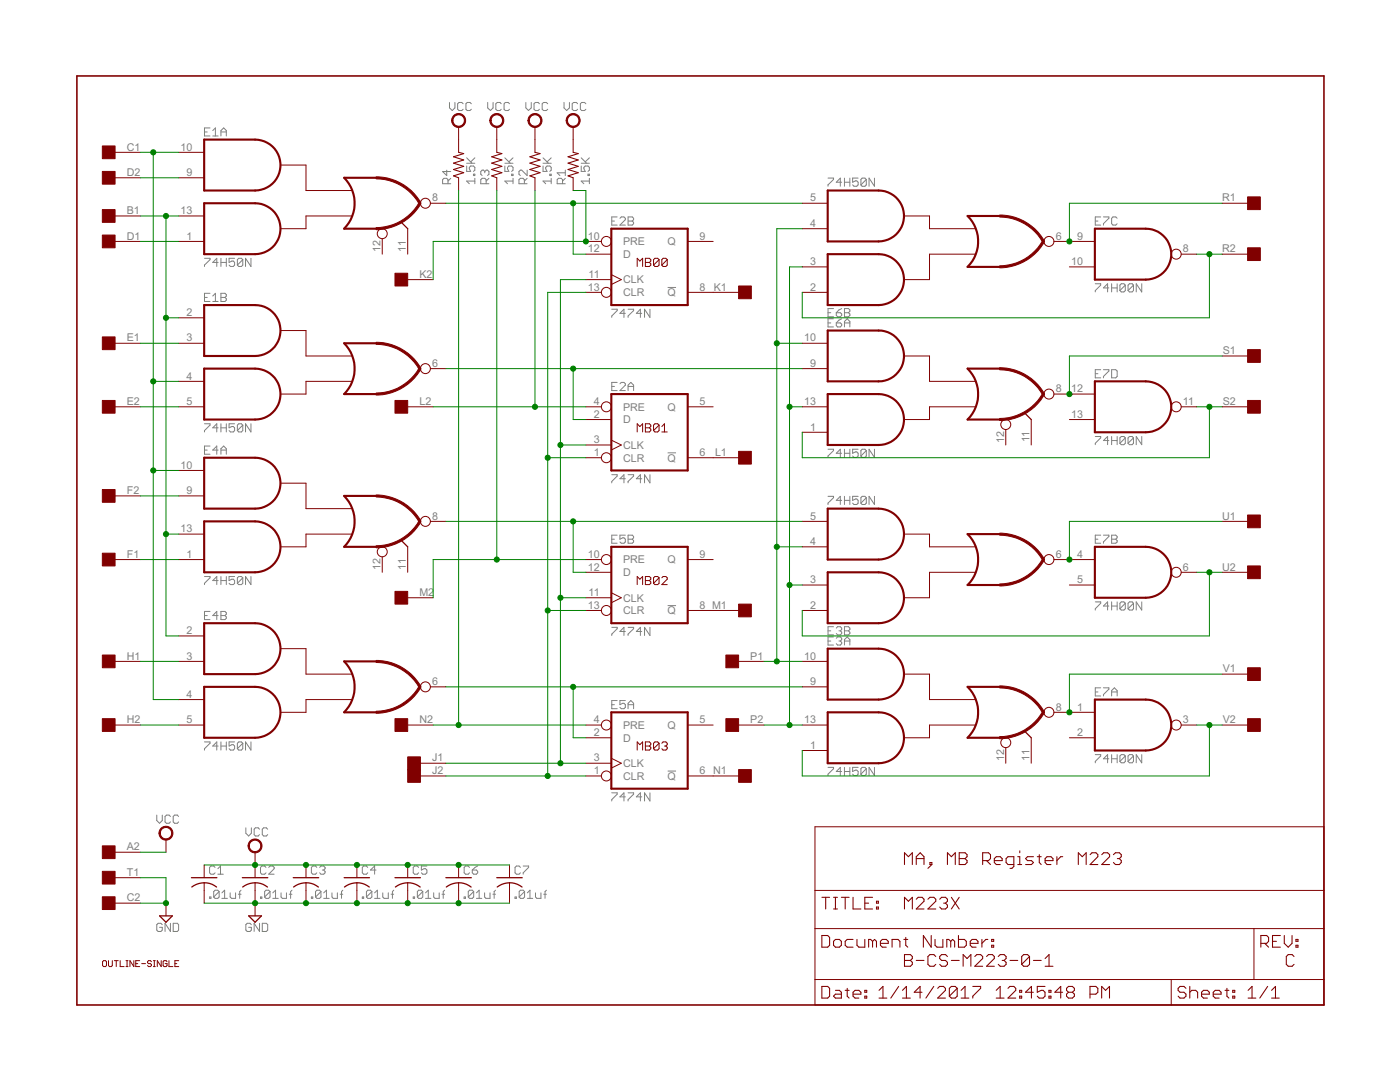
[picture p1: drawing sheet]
<svg xmlns="http://www.w3.org/2000/svg" width="279mm" height="216mm" viewBox="0 0 279 216" stroke-linecap="round" stroke-linejoin="round" font-family="sans-serif">
<g fill="none" stroke="#808080" stroke-width=".2">
<path d="M40.8 26.3h.6M41.9 25.5h-1.1v1.6h1.1M42.5 27.1h1M42.5 26.1l.5-.6v1.6M44.1 27.1v-1l.5-.6 .6 .6v1M44.1 26.3h1.1M89.2 34v1l-.9-.8h1.7M89.4 36.7v-.8l-.2-.3h-.6l-.3 .3v.8h1.7M89.7 20.4v1.1l.6 .6 .5-.6v-1.1M90 35.6l-.6 .5M92.4 20.7l-.2-.3h-.6l-.3 .3v1.1l.3 .3h.6l.2-.3M93.1 33.1v1.1h.8l-.2-.5v-.3l.2-.3h.6l.3 .3v.6l-.3 .2"/>
<path d="M93.1 32.6h1.7M93.1 31.5l1.1 1.1M94.1 20.7l-.3-.3h-.6l-.2 .3v1.1l.2 .3h.6l.3-.3M94.5 34.8h.3v.2h-.3zM94.8 36.1h-1.7l.6 .6M94.8 35.6v1.1M94.8 31.5l-.9 .8M96.8 34.2l-.3-.2h-.3l-.3 .2v.6l.3 .2M96.8 34.2l.2-.2h.3l.3 .2v.6l-.3 .2M96.8 34.2v.3M97 36.7v-.8l-.2-.3h-.6l-.3 .3v.8h1.7M97.3 20.4v1.1l.6 .6 .5-.6v-1.1"/>
<path d="M97.6 35.6l-.6 .5M100 20.7l-.2-.3h-.6l-.2 .3v1.1l.2 .3h.6l.2-.3M100.8 33.1v1.1h.8l-.3-.5v-.3l.3-.3h.5l.3 .3v.6l-.3 .2M100.8 32.6h1.6M100.8 31.5l1 1.1M101.7 20.7l-.3-.3h-.5l-.3 .3v1.1l.3 .3h.5l.3-.3M102.1 34.8h.3v.2h-.3zM102.4 36.1h-1.6l.5 .6M102.4 35.6v1.1M102.4 31.5l-.8 .8M104.6 36.7v-.8l-.2-.3h-.6l-.2 .3v.8h1.6M104.9 20.4v1.1l.6 .6 .5-.6v-1.1"/>
<path d="M105.2 34v1l-1.1-1h-.3l-.2 .2v.6l.2 .2M105.2 35.6l-.6 .5M107.7 20.7l-.3-.3h-.6l-.2 .3v1.1l.2 .3h.6l.3-.3M108.4 33.1v1.1h.8l-.3-.5v-.3l.3-.3h.5l.3 .3v.6l-.3 .2M108.4 32.6h1.6M108.4 31.5l1.1 1.1M109.3 20.7l-.3-.3h-.5l-.3 .3v1.1l.3 .3h.5l.3-.3M109.7 34.8h.3v.2h-.3zM110 36.1h-1.6l.5 .6M110 35.6v1.1M110 31.5l-.8 .8M112.3 36.7v-.8l-.3-.3h-.5l-.3 .3v.8h1.6"/>
<path d="M112.6 20.4v1.1l.5 .6 .5-.6v-1.1M112.8 35.6l-.5 .5M112.8 34.5h-1.6l.5 .5M112.8 34v1M115.3 20.7l-.3-.3h-.5l-.3 .3v1.1l.3 .3h.5l.3-.3M116 33.1v1.1h.8l-.3-.5v-.3l.3-.3h.5l.3 .3v.6l-.3 .2M116 32.6h1.6M116 31.5l1.1 1.1M116.9 20.7l-.3-.3h-.5l-.3 .3v1.1l.3 .3h.5l.3-.3M117.3 34.8h.3v.2h-.3zM117.6 36.1h-1.6l.5 .6M117.6 35.6v1.1"/>
<path d="M117.6 31.5l-.8 .8M165.2 35.5h1.1v.3l-1.1 1.1v.3M168 36.4h-1.1l.8-.9v1.7M168.5 35.5v1.7M168.5 36.4h1.1M169.6 35.5v1.7M171.3 35.5h-1.1v.9l.5-.3h.3l.3 .3v.5l-.3 .3h-.6l-.2-.3M172.9 35.8l-.3-.3h-.5l-.3 .3v1.1M172.9 35.8v1.1l-.3 .3h-.5l-.3-.3M172.9 35.8l-1.1 1.1M174.5 35.5v1.7l-1.1-1.7v1.7M40.8 51.5h1.1v.3l-1.1 1.1v.3"/>
<path d="M40.8 59.4h.6M41.9 58.5h-1.1v1.7h1.1M42.5 59.1l.5-.6v1.7M43.5 52.4h-1l.8-.9v1.7M44.1 52.4h1.1M44.1 51.5v1.7M44.1 58.5h.8l.3 .3v.3l-.3 .3 .3 .2v.3l-.3 .3h-.8zM44.1 59.4h.8M45.2 51.5v1.7M46.8 51.5h-1.1v.9l.6-.3h.2l.3 .3v.5l-.3 .3h-.5l-.3-.3M48.5 51.8l-.3-.3h-.6l-.2 .3v1.1M48.5 51.8v1.1l-.3 .3h-.6l-.2-.3"/>
<path d="M48.5 51.8l-1.1 1.1M50.1 51.5v1.7l-1.1-1.7v1.7M122.1 44.1h.5M123.2 43.3h-1.1v1.6h1.1M123.7 43.6l.3-.3h.5l.3 .3v.2l-1.1 1.1h1.1M125.3 43.3h.9l.2 .3v.2l-.2 .3 .2 .3v.2l-.2 .3h-.9zM125.3 44.1h.9M133.2 57.4h1.7M218.6 56.6h1.1v.3l-1.1 1.1v.3M218.6 44.1h.5M219.7 43.3h-1.1v1.6h1.1M220.2 43.3h1.1v.3l-1.1 1v.3"/>
<path d="M221.3 57.4h-1.1l.8-.8v1.7M221.8 56.6v1.7M221.8 57.4h1.1M222.9 43.6l-.2-.3h-.6l-.3 .3v1l.3 .3h.6l.2-.3M222.9 56.6v1.7M224.6 56.9v1.1l-.3 .3h-.5l-.3-.3M224.6 56.9l-.3-.3h-.5l-.3 .3v1.1M224.6 56.9l-1.1 1.1M226.2 56.9l-.2-.3h-.6l-.3 .3v1.1M226.2 56.9v1.1l-.2 .3h-.6l-.3-.3M226.2 56.9l-1.1 1.1M227.9 56.6v1.7l-1.1-1.7v1.7"/>
<path d="M42.5 60.2h1M122.1 61.7h1.1v.3l-1.1 1.1v.2M122.1 77.1h.5M123.2 76.3h-1.1v1.6h1.1M123.7 76.6l.3-.3h.5l.3 .3v.3l-1.1 1h1.1M124.8 62.5h-1.1l.8-.8v1.6M125.3 61.7h1.1v.3l-1.1 1.1v.2M125.3 77.9v-1l.6-.6 .5 .6v1M125.3 77.1h1.1M128.1 62.5h-1.1l.8-.8v1.6M129.7 61.7v1.6l-1.1-1.6v1.6M165.2 64.4h.6"/>
<path d="M165.2 62.4h.6M166.3 61.6h-1.1v1.6h1.1M166.3 63.6h-1.1v1.6h1.1M166.9 62.4h.8l.3 .3v.2l-.3 .3h-.5l-.3-.3zM166.9 64.4h.8l.3 .3v.3l-.3 .2h-.5l-.3-.2zM168 63.6l-.6 .3-.5 .5M168 61.6l-.6 .2-.5 .6M168.5 61.6h.8l.3 .2v.3l-.3 .3 .3 .3v.2l-.3 .3h-.8zM168.5 65.2v-1l.6-.6 .5 .6v1M168.5 64.4h1.1M168.5 62.4h.8M218.6 74.6h.5"/>
<path d="M219.7 73.8h-1.1v1.6h1.1M220.2 73.8h1.1v.2l-1.1 1.1v.3M221.8 73.8h.9l.2 .2v1.1l-.2 .3h-.9zM40.8 84.6h1.1v.2l-1.1 1.1v.3M40.8 89.8h.6M41.9 89h-1.1v1.6h1.1M43.5 85.4h-1l.8-.8v1.6M43.5 89.8h-1l.8-.8v1.6M44.1 84.6v1.6M44.1 90.6v-1.1l.5-.5 .6 .5v1.1M44.1 85.4h1.1M44.1 89.8h1.1"/>
<path d="M45.2 84.6v1.6M46.8 84.6h-1.1v.8l.6-.3h.2l.3 .3v.5l-.3 .3h-.5l-.3-.3M48.5 84.8l-.3-.2h-.6l-.2 .2v1.1M48.5 84.8v1.1l-.3 .3h-.6l-.2-.3M48.5 84.8l-1.1 1.1M50.1 84.6v1.6l-1.1-1.6v1.6M122.1 94.7h1.1v.3l-1.1 1.1v.3M124.8 95.5h-1.1l.8-.8v1.7M125.3 94.7h1.1v.3l-1.1 1.1v.3M128.1 95.5h-1.1l.8-.8v1.7M129.7 94.7v1.7l-1.1-1.7v1.7M133.2 90.4h1.7"/>
<path d="M165.2 89.6h1.1v.3l-1.1 1.1v.3M165.2 99h1.1v.3l-1.1 1.1v.3M168 90.4h-1.1l.8-.8v1.7M168 99.8h-1.1l.8-.8v1.7M168.5 89.6v1.7M168.5 99v1.7M168.5 99.8h1.1M168.5 90.4h1.1M169.6 89.6v1.7M169.6 99v1.7M171.3 89.6h-1.1v.8l.5-.2h.3l.3 .2v.6l-.3 .3h-.6l-.2-.3M171.3 99h-1.1v.8l.5-.2h.3l.3 .2v.6l-.3 .3h-.6l-.2-.3"/>
<path d="M172.9 99.3l-.3-.3h-.5l-.3 .3v1.1M172.9 89.9l-.3-.3h-.5l-.3 .3v1.1M172.9 89.9v1.1l-.3 .3h-.5l-.3-.3M172.9 99.3v1.1l-.3 .3h-.5l-.3-.3M172.9 99.3l-1.1 1.1M172.9 89.9l-1.1 1.1M174.5 89.6v1.7l-1.1-1.7v1.7M174.5 99v1.7l-1.1-1.7v1.7M218.6 87.1h1.1v.3l-1.1 1.1v.2M221.3 87.9h-1.1l.8-.8v1.6M221.8 87.1v1.6M221.8 87.9h1.1"/>
<path d="M222.9 87.1v1.6M224.6 87.4l-.3-.3h-.5l-.3 .3v1.1M224.6 87.4v1.1l-.3 .2h-.5l-.3-.2M224.6 87.4l-1.1 1.1M226.2 87.4l-.2-.3h-.6l-.3 .3v1.1M226.2 87.4v1.1l-.2 .2h-.6l-.3-.2M226.2 87.4l-1.1 1.1M227.9 87.1v1.6l-1.1-1.6v1.6M40.8 115h1.1v.3l-1.1 1.1v.2M43.5 115.8h-1l.8-.8v1.6M44.1 115v1.6M44.1 115.8h1.1"/>
<path d="M45.2 115v1.6M46.8 115h-1.1v.8l.6-.2h.2l.3 .2v.6l-.3 .2h-.5l-.3-.2M48.5 115.3l-.3-.3h-.6l-.2 .3v1.1M48.5 115.3v1.1l-.3 .2h-.6l-.2-.2M48.5 115.3l-1.1 1.1M50.1 115v1.6l-1.1-1.6v1.6M122.1 107.6h.5M123.2 106.8h-1.1v1.6h1.1M124.8 106.8h-1.1v.8l.6-.3h.2l.3 .3v.5l-.3 .3h-.5l-.3-.3M125.3 106.8h.9l.2 .2v.3l-.2 .3 .2 .3v.2l-.2 .3h-.9zM125.3 107.6h.9M218.6 107.6h.5"/>
<path d="M219.7 106.8h-1.1v1.6h1.1M220.2 106.8h1.1v.2l-1.1 1.1v.3M221.8 106.8h.9l.2 .2v.3l-.2 .3 .2 .3v.2l-.2 .3h-.9zM221.8 107.6h.9M40.8 122.8h.6M41.9 122h-1.1v1.6h1.1M43.5 122.8h-1l.8-.8v1.6M44.1 122h.8l.3 .3v.3l-.3 .2 .3 .3v.3l-.3 .2h-.8zM44.1 122.8h.8M122.1 125.2h1.1v.3l-1.1 1v.3M123.2 139.8h-1.1v1.6h1.1M124.8 126h-1.1l.8-.8v1.6"/>
<path d="M124.8 139.8h-1.1v.8l.6-.3h.2l.3 .3v.5l-.3 .3h-.5l-.3-.3M125.3 125.2h1.1v.3l-1.1 1v.3M128.1 126h-1.1l.8-.8v1.6M129.7 125.2v1.6l-1.1-1.6v1.6M133.2 120.8h1.7M165.2 127.9h.6M165.2 125.9h.6M166.3 125.1h-1.1v1.6h1.1M166.3 127.1h-1.1v1.6h1.1M166.9 127.4l.3-.3h.5l.3 .3v.2l-.3 .3M166.9 125.3l.3-.2h.5l.3 .2v.3l-.3 .3M167.4 127.9h.3"/>
<path d="M167.4 125.9h.3M167.7 127.9l.3 .3v.2l-.3 .3h-.5l-.3-.3M167.7 125.9l.3 .3v.2l-.3 .3h-.5l-.3-.3M168.5 125.1h.8l.3 .2v.3l-.3 .3 .3 .3v.2l-.3 .3h-.8zM168.5 128.7v-1.1l.6-.5 .5 .5v1.1M168.5 127.9h1.1M168.5 125.9h.8M218.6 120.1h1.1v.3l-1.1 1.1v.2M218.6 138.1h.5M219.7 137.2h-1.1v1.7h1.1M220.2 137.2h1.1v.3l-1.1 1.1v.3M221.3 120.9h-1.1l.8-.8v1.6"/>
<path d="M221.8 120.1v1.6M221.8 138.9v-1.1l.6-.6 .5 .6v1.1M221.8 120.9h1.1M221.8 138.1h1.1M222.9 120.1v1.6M224.6 120.4l-.3-.3h-.5l-.3 .3v1.1M224.6 120.4v1.1l-.3 .2h-.5l-.3-.2M224.6 120.4l-1.1 1.1M226.2 120.4l-.2-.3h-.6l-.3 .3v1.1M226.2 120.4v1.1l-.2 .2h-.6l-.3-.2M226.2 120.4l-1.1 1.1M227.9 120.1v1.6l-1.1-1.6v1.6"/>
<path d="M40.8 148h1.1v.3l-1.1 1.1v.3M43.5 148.9h-1l.8-.9v1.7M44.1 148v1.7M44.1 148.9h1.1M45.2 148v1.7M46.8 148h-1.1v.9l.8-.3 .3 .3v.5l-.3 .3h-.5l-.3-.3M48.5 148.3l-.3-.3h-.6l-.2 .3v1.1M48.5 148.3v1.1l-.3 .3h-.6l-.2-.3M48.5 148.3l-1.1 1.1M50.1 148v1.7l-1.1-1.7v1.7M122.1 158.2h1.1v.3l-1.1 1.1v.2M122.1 140.6h.5"/>
<path d="M124.8 159h-1.1l.8-.8v1.6M125.3 141.4v-1.1l.6-.5 .5 .5v1.1M125.3 158.2h1.1v.3l-1.1 1.1v.2M125.3 140.6h1.1M128.1 159h-1.1l.8-.8v1.6M129.7 158.2v1.6l-1.1-1.6v1.6M133.2 153.9h1.7M165.2 153.1h1.1v.3l-1.1 1.1v.2M168 153.9h-1.1l.8-.8v1.6M168.5 153.9h1.1M168.5 153.1v1.6M169.6 153.1v1.6"/>
<path d="M171.3 153.1h-1.1v.8l.5-.2h.3l.3 .2v.6l-.3 .2h-.6l-.2-.2M172.9 153.4l-.3-.3h-.5l-.3 .3v1.1M172.9 153.4v1.1l-.3 .2h-.5l-.3-.2M172.9 153.4l-1.1 1.1M174.5 153.1v1.6l-1.1-1.6v1.6M218.6 150.6h1.1v.3l-1.1 1v.3M221.3 151.4h-1.1l.8-.8v1.6M221.8 151.4h1.1M221.8 150.6v1.6M222.9 150.6v1.6M224.6 150.9l-.3-.3h-.5l-.3 .3v1M224.6 150.9v1l-.3 .3h-.5l-.3-.3"/>
<path d="M224.6 150.9l-1.1 1M226.2 150.9l-.2-.3h-.6l-.3 .3v1M226.2 150.9v1l-.2 .3h-.6l-.3-.3M226.2 150.9l-1.1 1M227.9 150.6v1.6l-1.1-1.6v1.6M31.3 162.6v1.1l.5 .6 .6-.6v-1.1M34 162.9l-.3-.3h-.5l-.3 .3v1.1l.3 .3h.5l.3-.3M35.6 162.9l-.2-.3h-.6l-.2 .3v1.1l.2 .3h.6l.2-.3M41.8 179h.3v.3h-.3zM42.9 173.1l-.2-.3h-.6l-.3 .3v1.1l.3 .2h.6l.2-.2M43.5 174.4h1.1M43.5 173.3l.5-.5v1.6"/>
<path d="M43.7 177.9v1.1l-.2 .3h-.6l-.2-.3M43.7 177.9l-.2-.3h-.6l-.2 .3v1.1M43.7 177.9l-1 1.1M44.3 179.3h1.1M44.3 178.2l.5-.6v1.7M45.9 178.2v.8l.3 .3h.8v-1.1M47.6 178.4h.5M48.1 177.6l-.3 .3v1.4M49.1 165.2v1.1l.5 .5 .6-.5v-1.1M51.8 165.5l-.3-.3h-.5l-.3 .3v1l.3 .3h.5l.3-.3M52 179h.3v.3h-.3zM53.1 173.1l-.3-.3h-.5l-.3 .3v1.1l.3 .2h.5l.3-.2"/>
<path d="M53.4 165.5l-.3-.3h-.5l-.3 .3v1l.3 .3h.5l.3-.3M53.6 173.1l.3-.3h.5l.3 .3v.2l-1.1 1.1h1.1M53.9 177.9v1.1l-.3 .3h-.5l-.3-.3M53.9 177.9l-.3-.3h-.5l-.3 .3v1.1M53.9 177.9l-1.1 1.1M54.4 179.3h1.1M54.4 178.2l.6-.6v1.7M56.1 178.2v.8l.2 .3h.9v-1.1M57.7 178.4h.6M58.3 177.6l-.3 .3v1.4M62.1 179h.3v.3h-.3zM63.2 173.1l-.2-.3h-.6l-.3 .3v1.1l.3 .2h.6l.2-.2"/>
<path d="M63.8 173.1l.3-.3h.5l.3 .3v.2l-.3 .3M64.1 177.9v1.1l-.3 .3h-.6l-.2-.3M64.1 177.9l-.3-.3h-.6l-.2 .3v1.1M64.1 177.9l-1.1 1.1M64.3 173.6h.3M64.6 179.3h1.1M64.6 173.6l.3 .3v.3l-.3 .2h-.5l-.3-.2M64.6 178.2l.6-.6v1.7M66.3 178.2v.8l.2 .3h.8v-1.1M67.9 178.4h.5M68.4 177.6l-.2 .3v1.4M72.3 179h.3v.3h-.3z"/>
<path d="M73.4 173.1l-.3-.3h-.5l-.3 .3v1.1l.3 .2h.5l.3-.2M74.2 177.9v1.1l-.3 .3h-.5l-.3-.3M74.2 177.9l-.3-.3h-.5l-.3 .3v1.1M74.2 177.9l-1.1 1.1M74.8 179.3h1M74.8 178.2l.5-.6v1.7M75 173.6h-1.1l.9-.8v1.6M76.4 178.2v.8l.3 .3h.8v-1.1M78 178.4h.6M78.6 177.6l-.3 .3v1.4M82.5 179h.2v.3h-.2zM83.5 173.1l-.2-.3h-.6l-.2 .3v1.1l.2 .2h.6l.2-.2"/>
<path d="M84.4 177.9v1.1l-.3 .3h-.6l-.2-.3M84.4 177.9l-.3-.3h-.6l-.2 .3v1.1M84.4 177.9l-1.1 1.1M84.9 179.3h1.1M84.9 178.2l.6-.6v1.7M85.2 172.8h-1.1v.8l.5-.3h.3l.3 .3v.6l-.3 .2h-.5l-.3-.2M86.6 178.2v.8l.2 .3h.9v-1.1M88.2 178.4h.5M88.7 177.6l-.2 .3v1.4M92.6 179h.3v.3h-.3zM93.7 173.1l-.3-.3h-.5l-.3 .3v1.1l.3 .2h.5l.3-.2M94.3 173.6h.8l.2 .3v.3l-.2 .2h-.6l-.2-.2z"/>
<path d="M94.5 177.9v1.1l-.2 .3h-.6l-.2-.3M94.5 177.9l-.2-.3h-.6l-.2 .3v1.1M94.5 177.9l-1 1.1M95.1 179.3h1.1M95.1 178.2l.5-.6v1.7M95.3 172.8l-1 .8M96.7 178.2v.8l.3 .3h.8v-1.1M98.4 178.4h.5M98.9 177.6l-.3 .3v1.4M102.8 179h.3v.3h-.3zM103.9 173.1l-.3-.3h-.5l-.3 .3v1.1l.3 .2h.5l.3-.2M104.4 172.8h1.1v.3l-1.1 1.1v.2"/>
<path d="M104.7 177.9v1.1l-.3 .3h-.5l-.3-.3M104.7 177.9l-.3-.3h-.5l-.3 .3v1.1M104.7 177.9l-1.1 1.1M105.2 179.3h1.1M105.2 178.2l.6-.6v1.7M106.9 178.2v.8l.2 .3h.8v-1.1M108.5 178.4h.6M109.1 177.6l-.3 .3v1.4M32.4 184.5l-.3-.3h-.5l-.3 .3v1.1l.3 .3h.5l.3-.3v-.6h-.6M34 184.2v1.7l-1.1-1.7v1.7M34.6 184.2h.8l.2 .3v1.1l-.2 .3h-.8zM50.2 184.5l-.3-.3h-.6l-.2 .3v1.1l.2 .3h.6l.3-.3v-.6h-.6"/>
<path d="M51.8 184.2v1.7l-1.1-1.7v1.7M52.3 184.2h.8l.3 .3v1.1l-.3 .3h-.8z"/>
</g>
<g fill="none" stroke="#800000" stroke-width=".21">
<path d="M91.5 30.4l1 .2-2 .7 2 .6-2 .7 2 .6-2 .6 2 .7-2 .6 1 .4M99.1 30.4l1.1 .2-2.1 .7 2.1 .6-2.1 .7 2.1 .6-2.1 .6 2.1 .7-2.1 .6 1 .4M106.8 30.4l1 .2-2.1 .7 2.1 .6-2.1 .7 2.1 .6-2.1 .6 2.1 .7-2.1 .6 1.1 .4M114.4 30.4l1 .2-2 .7 2 .6-2 .7 2 .6-2 .6 2 .7-2 .6 1 .4M164 179h1.6M164.8 179v2.4M166.3 179h.8M166.7 179v2.4M167.9 179h1.6M168.7 179v2.4M170.2 179v2.4h1.6M174.1 179h-1.5v2.4h1.5"/>
<path d="M174.9 179.8h.4v.4h-.4zM180.5 172.5v-2.3l.8 .7 .8-.7v2.3M182.9 172.5v-1.6l.7-.7 .8 .7v1.6M182.9 179.4l.3-.4h.8l.4 .4v.4l-1.5 1.6h1.5M182.9 171.3h1.5M185.2 179.4l.4-.4h.8l.4 .4v.4l-1.6 1.6h1.6M185.6 172.1h.4v.4h-.4zM186 172.5l-.8 .8M187.5 179.4l.4-.4h.8l.4 .4v.4l-.4 .4M189.1 172.5v-2.3l.8 .7 .7-.7v2.3M189.9 179l1.5 2.4M191.4 171.3h1.2"/>
<path d="M191.4 170.2h1.2l.4 .3v.4l-.4 .4 .4 .4v.4l-.4 .4h-1.2zM191.4 179l-1.5 2.4M196.1 171.7h1.2l.4-.4v-.8l-.4-.3h-1.2v2.3M196.9 171.7l.8 .8M198.4 171.7h1.6v-.4l-.4-.4h-.8l-.4 .4v.8l.4 .4h.8M202.3 172.5h-1.1l-.4-.4v-.8l.4-.4h1.1v2l-.3 .4h-.4M203.1 172.5h.8M203.1 170.9h.4v1.6M203.5 169.8v.4M206.2 170.9h-1.1l-.4 .4 .4 .4h.7l.4 .4-.4 .4h-1.1M207 170.9h.8M207.4 170.5v1.6l.4 .4"/>
<path d="M208.6 171.7h1.5v-.4l-.4-.4h-.7l-.4 .4v.8l.4 .4h.7M210.9 170.9v1.6M212.1 170.9h-.4l-.8 .8M215.2 172.5v-2.3l.8 .7 .8-.7v2.3M217.6 170.5l.3-.3h.8l.4 .3v.4l-1.5 1.6h1.5M219.9 170.5l.4-.3h.7l.4 .3v.4l-1.5 1.6h1.5M222.2 170.5l.4-.3h.8l.4 .3v.4l-.4 .4M223 171.3h.4M223.4 171.3l.4 .4v.4l-.4 .4h-.8l-.4-.4M164 186.7h1.2l.4 .3v1.6l-.4 .4h-1.2zM164 196.8h1.2l.4 .4v1.6l-.4 .4h-1.2zM166.3 187.8l.4-.3h.8l.4 .3v.8l-.4 .4h-.8l-.4-.4z"/>
<path d="M166.3 181.4h.8M166.7 197.6h.8l.4 .4v1.2h-1.2l-.4-.4 .4-.4h1.2M168.7 197.6h.8M169.1 197.2v1.6l.4 .4M170.2 198.4h1.6v-.4l-.4-.4h-.8l-.4 .4v.8l.4 .4h.8M170.2 187.5h-1.1l-.4 .3v.8l.4 .4h1.1M171 187.5v1.1l.4 .4h1.2v-1.5M172.6 198.8h.4v.4h-.4zM172.6 197.6h.4v.4h-.4zM172.6 180.2h.8M174.1 187.8l-.3-.3h-.4v1.5M174.1 187.8l.4-.3 .4 .3v1.2"/>
<path d="M174.1 187.8v1.2M174.9 181h.4v.4h-.4zM175.4 199.2h1.6M175.4 197.6l.8-.8v2.4M175.7 188.2h1.6v-.4l-.4-.3h-.8l-.4 .3v.8l.4 .4h.8M178 189v-1.5h1.2l.4 .3v1.2M179.3 196.8l-1.5 2.4M180.1 199.2h1.6M180.1 197.6l.8-.8v2.4M180.4 187.5h.8M180.5 181.4v-2.4l.8 .8 .8-.8v2.4M180.5 190.5h1.2l.4 .4v.4l-.4 .3 .4 .4v.4l-.4 .4h-1.2z"/>
<path d="M180.5 191.6h1.2M180.8 187v1.6l.4 .4M182.9 191.6h1.5M184 198h-1.5l1.1-1.2v2.4M185.8 186.7v2.3l-1.5-2.3v2.3M186.4 196.8l-1.6 2.4M186.6 187.5v1.1l.4 .4h1.2v-1.5M186.8 190.9l-.4-.4h-.8l-.4 .4v1.5l.4 .4h.8l.4-.4M187.1 197.2l.4-.4h.8l.4 .4v.4l-1.6 1.6h1.6M188.3 180.2h.4M188.7 180.2l.4 .4v.4l-.4 .4h-.8l-.4-.4M189.1 190.9l-.4-.4h-.8l-.4 .4v.4l.4 .3h.8l.4 .4v.4l-.4 .4h-.8l-.4-.4"/>
<path d="M189.7 187.8l-.4-.3h-.3v1.5M189.7 187.8v1.2M189.7 187.8l.4-.3 .4 .3v1.2M189.9 191.6h1.5M191 197.2v1.6l-.4 .4h-.7l-.4-.4M191 197.2l-.4-.4h-.7l-.4 .4v1.6M191 197.2l-1.5 1.6M191.3 186.7v2.3h1.2l.3-.4v-.8l-.3-.3h-1.2M191.8 199.2h1.6M191.8 197.6l.8-.8v2.4M192.2 192.8v-2.3l.8 .8 .8-.8v2.3M193.6 188.2h1.6v-.4l-.4-.3h-.8l-.4 .3v.8l.4 .4h.8"/>
<path d="M194.1 196.8h1.6v.4l-1.6 1.6v.4M194.5 190.9l.4-.4h.8l.4 .4v.4l-1.6 1.5h1.6M196 187.5v1.5M196.9 190.9l.4-.4h.8l.3 .4v.4l-1.5 1.5h1.5M197.1 187.5h-.4l-.7 .7M197.9 188.6h.4v.4h-.4zM197.9 187.5h.4v.3h-.4zM198.8 199.2h1.6M198.8 197.6l.8-.8v2.4M199.2 190.9l.4-.4h.8l.4 .4v.4l-.4 .3M200 191.6h.4M200.4 191.6l.4 .4v.4l-.4 .4h-.8l-.4-.4"/>
<path d="M201.2 197.2l.3-.4h.8l.4 .4v.4l-1.5 1.6h1.5M201.6 191.6h1.5M203.5 197.6h.4v.4h-.4zM203.5 198.8h.4v.4h-.4zM205.5 190.9l-.4-.4h-.8l-.4 .4v1.5M205.5 190.9v1.5l-.4 .4h-.8l-.4-.4M205.5 190.9l-1.6 1.5M206.2 198h-1.5l1.1-1.2v2.4M206.2 191.6h1.6M208.6 196.8h-1.6v1.2l.8-.4h.4l.4 .4v.8l-.4 .4h-.8l-.4-.4M208.6 192.8h1.5M208.6 191.3l.8-.8v2.3"/>
<path d="M209.3 197.6h.4v.4h-.4zM209.3 198.8h.4v.4h-.4zM212.1 198h-1.6l1.2-1.2v2.4M213.2 198l-.3 .4v.4l.3 .4h.8l.4-.4v-.4l-.4-.4M213.2 198l-.3-.4v-.4l.3-.4h.8l.4 .4v.4l-.4 .4M213.2 198h.8M217.5 198.4h1.2l.4-.4v-.8l-.4-.4h-1.2v2.4M219.9 199.2v-2.4l.7 .8 .8-.8v2.4M236.7 197.2l-.4-.4h-.8l-.4 .4v.4l.4 .4h.8l.4 .4v.4l-.4 .4h-.8l-.4-.4M237.4 198l.4-.4h.8l.4 .4v1.2M237.4 196.8v2.4M239.8 198.4h1.5v-.4l-.3-.4h-.8l-.4 .4v.8l.4 .4h.8"/>
<path d="M242.1 198.4h1.6v-.4l-.4-.4h-.8l-.4 .4v.8l.4 .4h.8M244.5 197.6h.8M244.9 197.2v1.6l.4 .4M246 198.8h.4v.4h-.4zM246 197.6h.4v.4h-.4zM249.1 199.2h1.5M249.1 197.6l.8-.8v2.4M251.6 188.2h1.2l.4-.4v-.8l-.4-.3h-1.2v2.3M252.4 188.2l.8 .8M253 196.8l-1.6 2.4M253.8 199.2h1.5M253.8 197.6l.8-.8v2.4"/>
<path d="M254 187.8h.7M255.5 186.7h-1.5v2.3h1.5M256.3 186.7v1.5l.8 .8 .8-.8v-1.5M258.3 190.9l-.4-.4h-.8l-.4 .4v1.5l.4 .4h.8l.4-.4M258.6 188.6h.4v.4h-.4zM258.6 187.5h.4v.3h-.4z"/>
</g>
<g fill="none" stroke="#800000" stroke-width=".2">
<path d="M23 35.5h5M23 30.4h5M35.7 35.5h5M35.7 30.4h5M56 32.9h5.1v5.1h9.1M91.5 25.3v5.1M91.5 35.5v2.5M99.1 25.3v5.1M99.1 35.5v2.5M106.8 25.3v5.1M106.8 35.5v2.5M114.4 25.3v5.1"/>
<path d="M114.4 35.5v2.5M23 48.2h5M23 43.1h5M35.7 48.2h5M35.7 43.1h5M70.2 43.1h-9.1v2.5h-5.1M76.3 47.6v3.1M81.4 55.8h5M81.4 45.6v5.1M85.9 40.6h3.1M116.9 50.7h5.1M116.9 55.8h5.1"/>
<path d="M116.9 58.3h3.1M116.9 48.2h3.1M122 54.8l2 1-2 1M127.2 53.2v-1.7l.5 .6 .5-.6v1.7M128.8 51.5h.8l.3 .3v.3l-.3 .3 .3 .2v.3l-.3 .3h-.8zM128.8 52.4h.8M131.5 51.8l-.2-.3h-.6l-.3 .3v1.1M131.5 51.8v1.1l-.2 .3h-.6l-.3-.3M131.5 51.8l-1.1 1.1M133.2 51.8l-.3-.3h-.6l-.2 .3v1.1M133.2 51.8v1.1l-.3 .3h-.6l-.2-.3M133.2 51.8l-1.1 1.1"/>
<path d="M137.2 58.3h10.2M137.2 48.2h5.1M160.1 58.3h5.1M160.1 40.6h5.1M160.1 53.3h5.1M160.1 45.6h5.1M180.4 43.1h5.1v2.5h9.1M194.6 50.7h-9.1v5.1h-5.1M210.3 48.2h8.2M213.4 53.3h5.1M235.7 50.7h3.1M243.9 50.7h5.1"/>
<path d="M243.9 40.6h5.1M23 68.5h5M35.7 68.5h5M35.7 76.1h5M35.7 63.4h5M56 66h5.1v5h9.1M70.2 76.1h-9.1v2.5h-5.1M85.9 73.6h3.1M160.1 68.5h5.1M160.1 73.6h5.1M180.4 71h5.1v5.1h9.1M210.3 78.6h8.2"/>
<path d="M243.9 71h5.1M23 81.2h5M23 99h5M35.7 81.2h5M35.7 99h5M35.7 93.9h5M56 96.4h5.1v5.1h9.1M81.4 81.2h5M116.9 81.2h3.1M116.9 91.3h3.1M116.9 83.7h5.1M116.9 88.8h5.1"/>
<path d="M122 87.8l2 1-2 1M127.2 86.2v-1.6l.5 .5 .5-.5v1.6M128.8 84.6h.8l.3 .2v.3l-.3 .3 .3 .2v.3l-.3 .3h-.8zM128.8 85.4h.8M131.5 84.8l-.2-.2h-.6l-.3 .2v1.1M131.5 84.8v1.1l-.2 .3h-.6l-.3-.3M131.5 84.8l-1.1 1.1M132.1 86.2h1.1M132.1 85.1l.5-.5v1.6M137.2 81.2h5.1M137.2 91.3h10.2M160.1 81.2h5.1"/>
<path d="M160.1 86.3h5.1M194.6 81.2h-9.1v2.5h-5.1M200.7 85.7v3.1M205.8 83.7v5.1M213.4 83.7h5.1M235.7 81.2h3.1M243.9 81.2h5.1M23 111.7h5M35.7 111.7h5M35.7 106.6h5M70.2 106.6h-9.1v2.5h-5.1M76.3 111.1v3.1"/>
<path d="M81.4 119.3h5M81.4 109.1v5.1M85.9 104h3.1M116.9 119.3h5.1M116.9 114.2h5.1M116.9 111.7h3.1M122 118.3l2 1-2 1M127.2 116.6v-1.6l.5 .6 .5-.6v1.6M128.8 115h.8l.3 .3v.3l-.3 .2 .3 .3v.3l-.3 .2h-.8zM128.8 115.8h.8M131.5 115.3l-.2-.3h-.6l-.3 .3v1.1M131.5 115.3v1.1l-.2 .2h-.6l-.3-.2"/>
<path d="M131.5 115.3l-1.1 1.1M132.1 115.3l.2-.3h.6l.3 .3v.3l-1.1 1h1.1M137.2 111.7h5.1M160.1 104h5.1M160.1 116.7h5.1M160.1 109.1h5.1M180.4 106.6h5.1v2.5h9.1M194.6 114.2h-9.1v5.1h-5.1M210.3 111.7h8.2M213.4 116.7h5.1M235.7 114.2h3.1M243.9 114.2h5.1"/>
<path d="M243.9 104h5.1M23 132h5M35.7 132h5M35.7 139.6h5M35.7 126.9h5M56 129.4h5.1v5.1h9.1M70.2 139.6h-9.1v2.5h-5.1M85.9 137.1h3.1M116.9 121.8h3.1M137.2 121.8h10.2M147.4 132h5.1M160.1 121.8h5.1"/>
<path d="M160.1 132h5.1M160.1 137.1h5.1M180.4 134.5h5.1v5.1h9.1M243.9 134.5h5.1M23 144.7h5M35.7 144.7h5M81.4 144.7h5M83.9 154.8h5.1M83.9 152.3h5.1M116.9 144.7h3.1M116.9 154.8h3.1M116.9 152.3h5.1"/>
<path d="M116.9 147.2h5.1M122 151.3l2 1-2 1M127.2 149.7v-1.7l.5 .6 .5-.6v1.7M128.8 148h.8l.3 .3v.3l-.3 .3 .3 .2v.3l-.3 .3h-.8zM128.8 148.9h.8M131.5 148.3l-.2-.3h-.6l-.3 .3v1.1M131.5 148.3v1.1l-.2 .3h-.6l-.3-.3M131.5 148.3l-1.1 1.1M132.1 148.3l.2-.3h.6l.3 .3v.3l-.3 .3M132.6 148.9h.3M132.9 148.9l.3 .2v.3l-.3 .3h-.6l-.2-.3M137.2 144.7h5.1"/>
<path d="M137.2 154.8h10.2M147.4 144.7h5.1M160.1 144.7h5.1M160.1 149.8h5.1M194.6 144.7h-9.1v2.5h-5.1M200.7 149.2v3.1M205.8 147.2v5.1M210.3 142.1h8.2M213.4 147.2h5.1M235.7 144.7h3.1M243.9 144.7h5.1M23 170.1h5"/>
<path d="M23 175.1h5M33.1 167.5v2.6M40.7 172.6v2.5M40.7 176.1v4.1M50.9 170.1v5M50.9 176.1v6.7M61.1 172.6v2.5M61.1 176.1v4.1M71.2 172.6v2.5M71.2 176.1v4.1M81.4 172.6v2.5M81.4 176.1v4.1"/>
<path d="M91.5 172.6v2.5M91.5 176.1v4.1M101.7 172.6v2.5M101.7 176.1v4.1M162.6 165h101.6v35.5h-101.6zM162.6 177.7h101.6M20.7 191.7h.4l.2 .2v.8l-.2 .2h-.4l-.2-.2v-.8zM21.7 191.7v1l.1 .2h.4l.2-.2v-1M22.8 191.7h.8M23 180.2h5M23.2 191.7v1.2M24 191.7v1.2h.8"/>
<path d="M25.1 191.7h.4M25.1 192.9h.4M25.4 191.7v1.2M26.7 191.7v1.2l-.8-1.2v1.2M27.1 192.3h.4M27.9 191.7h-.8v1.2h.8M28.3 192.3h.7M30.2 191.9l-.2-.2h-.4l-.2 .4 .2 .2h.4l.2 .4-.2 .2h-.4l-.2-.2M30.6 191.7h.4M30.6 192.9h.4M30.8 191.7v1.2M32.2 191.7v1.2l-.8-1.2v1.2"/>
<path d="M33.1 180.2v2.6M33.3 191.9l-.2-.2h-.4l-.1 .2v.8l.1 .2h.4l.2-.2v-.4h-.3M33.7 191.7v1.2h.8M34.9 192.3h.4M35.7 191.7h-.8v1.2h.8M162.6 185.3h101.6M162.6 195.5h101.6M233.7 195.5v5M250.3 185.3v10.2"/>
<circle cx="76.3" cy="46.6" r=".99"/>
<circle cx="84.9" cy="40.6" r=".99"/>
<circle cx="121" cy="48.2" r=".99"/>
<circle cx="121" cy="58.3" r=".99"/>
<circle cx="209.3" cy="48.2" r=".99"/>
<circle cx="234.7" cy="50.7" r=".99"/>
<circle cx="84.9" cy="73.6" r=".99"/>
<circle cx="209.3" cy="78.6" r=".99"/>
<circle cx="121" cy="91.3" r=".99"/>
<circle cx="121" cy="81.2" r=".99"/>
<circle cx="200.7" cy="84.7" r=".99"/>
<circle cx="234.7" cy="81.2" r=".99"/>
<circle cx="76.3" cy="110.1" r=".99"/>
<circle cx="84.9" cy="104" r=".99"/>
<circle cx="121" cy="111.7" r=".99"/>
<circle cx="209.3" cy="111.7" r=".99"/>
<circle cx="234.7" cy="114.2" r=".99"/>
<circle cx="84.9" cy="137.1" r=".99"/>
<circle cx="121" cy="121.8" r=".99"/>
<circle cx="121" cy="154.8" r=".99"/>
<circle cx="121" cy="144.7" r=".99"/>
<circle cx="200.7" cy="148.2" r=".99"/>
<circle cx="209.3" cy="142.1" r=".99"/>
<circle cx="234.7" cy="144.7" r=".99"/>
</g>
<g fill="none" stroke="#800000" stroke-width=".25">
<path d="M80.1 44.4l1.3 1.2M204.5 82.4l1.3 1.3M80.1 107.8l1.3 1.3M204.5 145.9l1.3 1.3M38.2 175.1h5.1M38.3 177a4 4 0 0 1 4.9 0M48.4 175.1h5M48.4 177a4 4 0 0 1 5 0M58.5 175.1h5.1M58.6 177a4 4 0 0 1 4.9 0M68.7 175.1h5M68.7 177a4 4 0 0 1 5 0"/>
<path d="M78.8 175.1h5.1M78.9 177a4 4 0 0 1 5 0M89 175.1h5.1M89.1 177a4 4 0 0 1 4.9 0M99.1 175.1h5.1M99.2 177a4 4 0 0 1 5 0M31.9 182.8h2.5l-1.3 1.2zM49.6 182.8h2.6l-1.3 1.2z"/>
</g>
<g fill="#800000" stroke="#800000" stroke-width=".2">
<path d="M32.1 165.3a1.4 1.4 0 0 1 2.2 .2 1.4 1.4 0 0 1-.8 2.1 1.4 1.4 0 0 1-1.8-1.4h.3a1.14 1.14 0 0 1 1.6-1 1.14 1.14 0 0 1 .3 1.9 1.14 1.14 0 0 1-1.9-.6v-.3h-.3z" fill-rule="evenodd"/>
<path d="M49.9 167.8a1.4 1.4 0 0 1 2.2 .3 1.4 1.4 0 0 1-.8 2 1.4 1.4 0 0 1-1.8-1.3h.3a1.14 1.14 0 0 1 1.6-1 1.14 1.14 0 0 1 .2 2 1.14 1.14 0 0 1-1.8-.7v-.3h-.3z" fill-rule="evenodd"/>
<path d="M75.1 45.4a9.9 9.9 0 0 0 8.6-5l.3 .2a10.2 10.2 0 0 1-8.9 5.2z" fill-rule="evenodd"/>
<path d="M75.1 35.3a10.3 10.3 0 0 1 8.9 5.2l-.3 .2a9.9 9.9 0 0 0-8.6-5z" fill-rule="evenodd"/>
<path d="M75.1 78.4a9.9 9.9 0 0 0 8.6-5l.3 .2a10.3 10.3 0 0 1-8.9 5.2z" fill-rule="evenodd"/>
<path d="M75.1 68.3a10.2 10.2 0 0 1 8.9 5.2l-.3 .2a9.9 9.9 0 0 0-8.6-5z" fill-rule="evenodd"/>
<path d="M199.5 147a9.8 9.8 0 0 0 8.6-5l.3 .2a10.4 10.4 0 0 1-8.9 5.2z" fill-rule="evenodd"/>
<path d="M199.5 136.9a10.2 10.2 0 0 1 8.9 5.2l-.3 .2a9.9 9.9 0 0 0-8.6-5z" fill-rule="evenodd"/>
<path d="M199.5 106.4a10.3 10.3 0 0 1 8.9 5.2l-.3 .2a9.9 9.9 0 0 0-8.6-5z" fill-rule="evenodd"/>
<path d="M199.5 116.5a9.9 9.9 0 0 0 8.6-5l.3 .2a10.2 10.2 0 0 1-8.9 5.2z" fill-rule="evenodd"/>
<path d="M75.1 108.9a9.9 9.9 0 0 0 8.6-5l.3 .2a10.2 10.2 0 0 1-8.9 5.2z" fill-rule="evenodd"/>
<path d="M75.1 98.8a10.3 10.3 0 0 1 8.9 5.2l-.3 .2a9.9 9.9 0 0 0-8.6-5z" fill-rule="evenodd"/>
<path d="M75.1 141.9a9.9 9.9 0 0 0 8.6-5l.3 .2a10.2 10.2 0 0 1-8.9 5.2z" fill-rule="evenodd"/>
<path d="M75.1 131.8a10.2 10.2 0 0 1 8.9 5.2l-.3 .2a9.9 9.9 0 0 0-8.6-5z" fill-rule="evenodd"/>
<path d="M199.5 83.5a9.9 9.9 0 0 0 8.6-5l.3 .2a10.3 10.3 0 0 1-8.9 5.2z" fill-rule="evenodd"/>
<path d="M199.5 73.4a10.3 10.3 0 0 1 8.9 5.2l-.3 .2a9.8 9.8 0 0 0-8.6-5z" fill-rule="evenodd"/>
<path d="M199.5 42.9a10.2 10.2 0 0 1 8.9 5.2l-.3 .2a9.9 9.9 0 0 0-8.6-5z" fill-rule="evenodd"/>
<path d="M199.5 53a9.9 9.9 0 0 0 8.6-5l.3 .2a10.2 10.2 0 0 1-8.9 5.2z" fill-rule="evenodd"/>
<path d="M113.4 23.1a1.39 1.39 0 0 1 2.2 .2 1.39 1.39 0 0 1-.9 2.1 1.39 1.39 0 0 1-1.7-1.4h.2a1.15 1.15 0 0 1 1.6-1 1.15 1.15 0 0 1 .3 1.9 1.15 1.15 0 0 1-1.8-.6l-.1-.3h-.2z" fill-rule="evenodd"/>
<path d="M105.7 23.1a1.4 1.4 0 0 1 2.3 .2 1.4 1.4 0 0 1-.9 2.1 1.4 1.4 0 0 1-1.7-1.4h.2a1.15 1.15 0 0 1 1.6-1 1.15 1.15 0 0 1 .3 1.9 1.15 1.15 0 0 1-1.8-.6l-.1-.3h-.2z" fill-rule="evenodd"/>
<path d="M98.1 23.1a1.4 1.4 0 0 1 2.2 .2 1.4 1.4 0 0 1-.8 2.1 1.4 1.4 0 0 1-1.8-1.4h.3a1.15 1.15 0 0 1 1.6-1 1.15 1.15 0 0 1 .3 1.9 1.15 1.15 0 0 1-1.9-.6v-.3h-.3z" fill-rule="evenodd"/>
<path d="M90.5 23.1a1.4 1.4 0 0 1 2.2 .2 1.4 1.4 0 0 1-.8 2.1 1.4 1.4 0 0 1-1.8-1.4h.3a1.15 1.15 0 0 1 1.6-1 1.15 1.15 0 0 1 .3 1.9 1.15 1.15 0 0 1-1.9-.6v-.3h-.3z" fill-rule="evenodd"/>
</g>
<g fill="#800000" stroke="#800000" stroke-width=".2">
<path d="M78.8 79.9h2.6v2.5h-2.6z"/>
<path d="M78.8 118h2.6v2.5h-2.6z"/>
<path d="M78.8 143.4h2.6v2.5h-2.6z"/>
<path d="M144.9 143.4h2.5v2.5h-2.5z"/>
<path d="M249 49.4h2.5v2.6h-2.5z"/>
<path d="M249 79.9h2.5v2.5h-2.5z"/>
<path d="M78.8 54.5h2.6v2.6h-2.6z"/>
<path d="M81.4 153.6h2.5v2.5h-2.5z"/>
<path d="M20.4 143.4h2.6v2.5h-2.6z"/>
<path d="M20.4 97.7h2.6v2.5h-2.6z"/>
<path d="M20.4 79.9h2.6v2.5h-2.6z"/>
<path d="M20.4 34.2h2.6v2.5h-2.6z"/>
<path d="M20.4 178.9h2.6v2.6h-2.6z"/>
<path d="M249 112.9h2.5v2.6h-2.5z"/>
<path d="M249 143.4h2.5v2.5h-2.5z"/>
<path d="M20.4 168.8h2.6v2.5h-2.6z"/>
<path d="M147.4 57.1h2.5v2.5h-2.5z"/>
<path d="M147.4 90.1h2.5v2.5h-2.5z"/>
<path d="M147.4 120.5h2.5v2.6h-2.5z"/>
<path d="M147.4 153.6h2.5v2.5h-2.5z"/>
<path d="M144.9 130.7h2.5v2.5h-2.5z"/>
<path d="M249 39.3h2.5v2.5h-2.5z"/>
<path d="M249 69.8h2.5v2.5h-2.5z"/>
<path d="M20.4 173.9h2.6v2.5h-2.6z"/>
<path d="M249 102.8h2.5v2.5h-2.5z"/>
<path d="M249 133.2h2.5v2.6h-2.5z"/>
<path d="M81.4 151h2.5v2.6h-2.5z"/>
<path d="M20.4 130.7h2.6v2.5h-2.6z"/>
<path d="M20.4 110.4h2.6v2.5h-2.6z"/>
<path d="M20.4 67.2h2.6v2.6h-2.6z"/>
<path d="M20.4 46.9h2.6v2.5h-2.6z"/>
<path d="M20.4 29.1h2.6v2.6h-2.6z"/>
<path d="M20.4 41.8h2.6v2.6h-2.6z"/>
</g>
<path d="M15.3 15.2h248.9v185.3h-248.9z" fill="none" stroke="#800000" stroke-width=".32"/>
<g fill="none" stroke="#800000" stroke-width=".42">
<path d="M40.7 27.9h10.2a5.1 5.1 0 0 1 5.1 5 5.1 5.1 0 0 1-5.1 5.1h-10.2zM75 35.5h-6.3a7.2 7.2 0 0 1 0 10.1h6.3M165.2 38h10.1a5.1 5.1 0 0 1 5.1 5.1 5.1 5.1 0 0 1-5.1 5.1h-10.1zM40.7 40.6h10.2a5.1 5.1 0 0 1 5.1 5 5.1 5.1 0 0 1-5.1 5.1h-10.2zM122 45.6h15.2v15.3h-15.2zM165.2 50.7h10.1a5.1 5.1 0 0 1 5.1 5.1 5.1 5.1 0 0 1-5.1 5.1h-10.1zM199.5 43.1h-6.4a7.2 7.2 0 0 1 0 10.2h6.4M218.5 45.6h10.2a5.1 5.1 0 0 1 5.1 5.1 5.1 5.1 0 0 1-5.1 5.1h-10.2zM40.7 60.9h10.2a5.1 5.1 0 0 1 5.1 5.1 5.1 5.1 0 0 1-5.1 5h-10.2zM40.7 73.6h10.2a5.1 5.1 0 0 1 5.1 5 5.1 5.1 0 0 1-5.1 5.1h-10.2zM75 68.5h-6.3a7.2 7.2 0 0 1 0 10.1h6.3M122 78.6h15.2v15.3h-15.2z"/>
<path d="M165.2 66h10.1a5.1 5.1 0 0 1 5.1 5 5.1 5.1 0 0 1-5.1 5.1h-10.1zM165.2 78.6h10.1a5.1 5.1 0 0 1 5.1 5.1 5.1 5.1 0 0 1-5.1 5.1h-10.1zM199.5 73.6h-6.4a7.2 7.2 0 0 1 0 10.1h6.4M218.5 76.1h10.2a5.1 5.1 0 0 1 5.1 5.1 5.1 5.1 0 0 1-5.1 5.1h-10.2zM40.7 91.3h10.2a5.1 5.1 0 0 1 5.1 5.1 5.1 5.1 0 0 1-5.1 5.1h-10.2zM75 99h-6.3a7.2 7.2 0 0 1 0 10.1h6.3M40.7 104h10.2a5.1 5.1 0 0 1 5.1 5.1 5.1 5.1 0 0 1-5.1 5.1h-10.2zM122 109.1h15.2v15.3h-15.2zM165.2 114.2h10.1a5.1 5.1 0 0 1 5.1 5.1 5.1 5.1 0 0 1-5.1 5.1h-10.1zM165.2 101.5h10.1a5.1 5.1 0 0 1 5.1 5.1 5.1 5.1 0 0 1-5.1 5.1h-10.1zM199.5 106.6h-6.4a7.2 7.2 0 0 1 0 10.1h6.4M218.5 109.1h10.2a5.1 5.1 0 0 1 5.1 5.1 5.1 5.1 0 0 1-5.1 5.1h-10.2z"/>
<path d="M40.7 124.4h10.2a5.1 5.1 0 0 1 5.1 5 5.1 5.1 0 0 1-5.1 5.1h-10.2zM40.7 137.1h10.2a5.1 5.1 0 0 1 5.1 5 5.1 5.1 0 0 1-5.1 5.1h-10.2zM75 132h-6.3a7.2 7.2 0 0 1 0 10.1h6.3M165.2 129.4h10.1a5.1 5.1 0 0 1 5.1 5.1 5.1 5.1 0 0 1-5.1 5.1h-10.1zM199.5 137.1h-6.4a7.2 7.2 0 0 1 0 10.1h6.4M218.5 139.6h10.2a5.1 5.1 0 0 1 5.1 5.1 5.1 5.1 0 0 1-5.1 5.1h-10.2zM122 142.1h15.2v15.3h-15.2zM165.2 142.1h10.1a5.1 5.1 0 0 1 5.1 5.1 5.1 5.1 0 0 1-5.1 5.1h-10.1z"/>
</g>
<g fill="none" stroke="#008000" stroke-width=".2">
<path d="M28 35.5h7.7M28 30.4h7.7M30.6 30.4v109.2h5.1M91.5 38v106.7M99.1 38v73.7M106.8 38v43.2M114.4 38h2.5v10.2h-30.5v7.6M28 48.2h7.7M28 43.1h7.7M33.1 43.1v83.8h2.6M89 40.6h71.1M114.4 40.6v10.1h2.5"/>
<path d="M116.9 55.8h-5.1v96.5M116.9 58.3h-7.6v96.5M160.1 53.3h-2.5v91.4M160.1 45.6h-5.1v86.4M238.8 50.7h5.1M241.4 50.7v12.7h-81.3v-5.1M243.9 40.6h-30.5v7.6M28 68.5h7.7M30.6 76.1h5.1M33.1 63.4h2.6M89 73.6h71.1M114.4 73.6v10.1h2.5"/>
<path d="M155 68.5h5.1M243.9 71h-30.5v7.6M28 81.2h7.7M28 99h7.7M30.6 93.9h5.1M86.4 81.2h30.5M109.3 91.3h7.6M111.8 88.8h5.1M157.6 81.2h2.5M238.8 81.2h5.1M241.4 81.2v10.1h-81.3v-5M28 111.7h7.7"/>
<path d="M33.1 106.6h2.6M89 104h71.1M111.8 119.3h5.1M114.4 104v10.2h2.5M116.9 111.7h-30.5v7.6M155 109.1h5.1M157.6 116.7h2.5M238.8 114.2h5.1M241.4 114.2v12.7h-81.3v-5.1M243.9 104h-30.5v7.7M28 132h7.7M89 137.1h71.1"/>
<path d="M109.3 121.8h7.6M114.4 137.1v10.1h2.5M152.5 132h7.6M243.9 134.5h-30.5v7.6M28 144.7h7.7M86.4 144.7h30.5M89 152.3h27.9M89 154.8h27.9M152.5 144.7h7.6M238.8 144.7h5.1M241.4 144.7v10.1h-81.3v-5M28 175.1h5.1v5.1h-5.1"/>
<path d="M28 170.1h5.1M40.7 172.6h61M40.7 180.2h61"/>
</g>
<g fill="#008000" stroke="#008000" stroke-width=".2">
<circle cx="50.9" cy="180.2" r=".51"/>
<circle cx="61.1" cy="180.2" r=".51"/>
<circle cx="71.2" cy="180.2" r=".51"/>
<circle cx="81.4" cy="180.2" r=".51"/>
<circle cx="91.5" cy="180.2" r=".51"/>
<circle cx="33.1" cy="180.2" r=".51"/>
<circle cx="50.9" cy="172.6" r=".51"/>
<circle cx="61.1" cy="172.6" r=".51"/>
<circle cx="71.2" cy="172.6" r=".51"/>
<circle cx="81.4" cy="172.6" r=".51"/>
<circle cx="91.5" cy="172.6" r=".51"/>
<circle cx="114.4" cy="73.6" r=".51"/>
<circle cx="114.4" cy="40.6" r=".51"/>
<circle cx="33.1" cy="43.1" r=".51"/>
<circle cx="33.1" cy="63.4" r=".51"/>
<circle cx="33.1" cy="106.6" r=".51"/>
<circle cx="30.6" cy="30.4" r=".51"/>
<circle cx="30.6" cy="76.1" r=".51"/>
<circle cx="30.6" cy="93.9" r=".51"/>
<circle cx="114.4" cy="104" r=".51"/>
<circle cx="114.4" cy="137.1" r=".51"/>
<circle cx="213.4" cy="111.7" r=".51"/>
<circle cx="213.4" cy="142.1" r=".51"/>
<circle cx="213.4" cy="78.6" r=".51"/>
<circle cx="213.4" cy="48.2" r=".51"/>
<circle cx="111.8" cy="152.3" r=".51"/>
<circle cx="111.8" cy="119.3" r=".51"/>
<circle cx="111.8" cy="88.8" r=".51"/>
<circle cx="109.3" cy="154.8" r=".51"/>
<circle cx="109.3" cy="121.8" r=".51"/>
<circle cx="109.3" cy="91.3" r=".51"/>
<circle cx="116.9" cy="48.2" r=".51"/>
<circle cx="91.5" cy="144.7" r=".51"/>
<circle cx="106.8" cy="81.2" r=".51"/>
<circle cx="157.6" cy="144.7" r=".51"/>
<circle cx="157.6" cy="116.7" r=".51"/>
<circle cx="157.6" cy="81.2" r=".51"/>
<circle cx="155" cy="68.5" r=".51"/>
<circle cx="155" cy="109.1" r=".51"/>
<circle cx="155" cy="132" r=".51"/>
<circle cx="241.4" cy="144.7" r=".51"/>
<circle cx="241.4" cy="114.2" r=".51"/>
<circle cx="241.4" cy="81.2" r=".51"/>
<circle cx="241.4" cy="50.7" r=".51"/>
<circle cx="99.1" cy="111.7" r=".51"/>
</g>
<g font-size="2.4" fill="#808080">
<text x="25.3" y="35.1">D2</text>
<text x="25.3" y="30">C1</text>
<text x="36" y="30">10</text>
<text x="37.2" y="35.1">9</text>
<text x="86.2" y="40.2">8</text>
<text x="161.7" y="40.2">5</text>
<text x="243.9" y="40.2">R1</text>
<text x="25.3" y="47.8">D1</text>
<text x="25.3" y="42.7">B1</text>
<text x="36" y="42.7">13</text>
<text x="37.2" y="47.8">1</text>
<text x="117.3" y="47.8">10</text>
<text x="139.6" y="47.8">9</text>
<text x="161.7" y="45.3">4</text>
<text x="210.7" y="47.8">6</text>
<text x="215" y="47.8">9</text>
<text x="75.9" y="50.3" transform="rotate(-90 75.9 50.3)">12</text>
<text x="81" y="50.2" transform="rotate(-90 81 50.2)">11</text>
<text x="117.3" y="50.4">12</text>
<text x="124.3" y="51.5">D</text>
<text x="124.3" y="48.9">PRE</text>
<text x="133.2" y="48.9">Q</text>
<text x="161.7" y="52.9">3</text>
<text x="213.8" y="52.9">10</text>
<text x="236.1" y="50.4">8</text>
<text x="243.9" y="50.4">R2</text>
<text x="83.7" y="55.4">K2</text>
<text x="117.3" y="58">13</text>
<text x="117.4" y="55.4">11</text>
<text x="124.3" y="59.1">CLR</text>
<text x="124.3" y="56.6">CLK</text>
<text x="133.2" y="59.1">Q</text>
<text x="139.6" y="58">8</text>
<text x="142.5" y="58">K1</text>
<text x="161.7" y="58">2</text>
<text x="37.2" y="63.1">2</text>
<text x="25.3" y="68.1">E1</text>
<text x="37.2" y="68.1">3</text>
<text x="160.5" y="68.1">10</text>
<text x="244" y="70.7">S1</text>
<text x="37.2" y="75.7">4</text>
<text x="86.2" y="73.2">6</text>
<text x="161.7" y="73.2">9</text>
<text x="25.3" y="80.8">E2</text>
<text x="37.2" y="80.8">5</text>
<text x="83.7" y="80.8">L2</text>
<text x="118.5" y="83.4">2</text>
<text x="118.5" y="80.8">4</text>
<text x="124.3" y="81.9">PRE</text>
<text x="133.2" y="81.9">Q</text>
<text x="139.6" y="80.8">5</text>
<text x="160.5" y="80.8">13</text>
<text x="210.7" y="78.3">8</text>
<text x="213.8" y="78.3">12</text>
<text x="213.8" y="83.4">13</text>
<text x="236.1" y="80.8">11</text>
<text x="244" y="80.8">S2</text>
<text x="118.5" y="88.4">3</text>
<text x="124.3" y="84.5">D</text>
<text x="124.3" y="89.6">CLK</text>
<text x="161.7" y="85.9">1</text>
<text x="200.4" y="88.4" transform="rotate(-90 200.4 88.4)">12</text>
<text x="205.5" y="88.3" transform="rotate(-90 205.5 88.3)">11</text>
<text x="36" y="93.5">10</text>
<text x="118.5" y="91">1</text>
<text x="124.3" y="92.1">CLR</text>
<text x="133.2" y="92.1">Q</text>
<text x="139.6" y="91">6</text>
<text x="142.7" y="91">L1</text>
<text x="25.3" y="98.6">F2</text>
<text x="37.2" y="98.6">9</text>
<text x="36" y="106.2">13</text>
<text x="86.2" y="103.7">8</text>
<text x="161.7" y="103.7">5</text>
<text x="243.9" y="103.7">U1</text>
<text x="25.3" y="111.3">F1</text>
<text x="37.2" y="111.3">1</text>
<text x="75.9" y="113.8" transform="rotate(-90 75.9 113.8)">12</text>
<text x="81" y="113.7" transform="rotate(-90 81 113.7)">11</text>
<text x="117.3" y="113.8">12</text>
<text x="117.3" y="111.3">10</text>
<text x="124.3" y="112.4">PRE</text>
<text x="133.2" y="112.4">Q</text>
<text x="139.6" y="111.3">9</text>
<text x="161.7" y="108.8">4</text>
<text x="210.7" y="111.3">6</text>
<text x="215" y="111.3">4</text>
<text x="236.1" y="113.8">6</text>
<text x="243.9" y="113.8">U2</text>
<text x="83.7" y="118.9">M2</text>
<text x="117.4" y="118.9">11</text>
<text x="124.3" y="115">D</text>
<text x="161.7" y="116.4">3</text>
<text x="215" y="116.4">5</text>
<text x="117.3" y="121.5">13</text>
<text x="124.3" y="122.6">CLR</text>
<text x="124.3" y="120">CLK</text>
<text x="133.2" y="122.6">Q</text>
<text x="139.6" y="121.5">8 M1</text>
<text x="161.7" y="121.5">2</text>
<text x="25.3" y="131.6">H1</text>
<text x="37.2" y="126.5">2</text>
<text x="37.2" y="131.6">3</text>
<text x="149.7" y="131.6">P1</text>
<text x="160.5" y="131.6">10</text>
<text x="86.2" y="136.7">6</text>
<text x="161.7" y="136.7">9</text>
<text x="244" y="134.2">V1</text>
<text x="37.2" y="139.2">4</text>
<text x="210.7" y="141.8">8</text>
<text x="215" y="141.8">1</text>
<text x="25.3" y="144.3">H2</text>
<text x="37.2" y="144.3">5</text>
<text x="83.7" y="144.3">N2</text>
<text x="118.5" y="146.9">2</text>
<text x="118.5" y="144.3">4</text>
<text x="124.3" y="148">D</text>
<text x="124.3" y="145.4">PRE</text>
<text x="133.2" y="145.4">Q</text>
<text x="139.6" y="144.3">5</text>
<text x="149.7" y="144.3">P2</text>
<text x="160.5" y="144.3">13</text>
<text x="161.7" y="149.4">1</text>
<text x="215" y="146.9">2</text>
<text x="236.1" y="144.3">3</text>
<text x="244" y="144.3">V2</text>
<text x="86.2" y="154.5">J2</text>
<text x="86.2" y="151.9">J1</text>
<text x="118.5" y="154.5">1</text>
<text x="118.5" y="151.9">3</text>
<text x="124.3" y="155.6">CLR</text>
<text x="124.3" y="153">CLK</text>
<text x="133.2" y="155.6">Q</text>
<text x="139.6" y="154.5">6 N1</text>
<text x="200.4" y="151.9" transform="rotate(-90 200.4 151.9)">12</text>
<text x="205.5" y="151.8" transform="rotate(-90 205.5 151.8)">11</text>
<text x="25.3" y="169.7">A2</text>
<text x="25.3" y="179.9">C2</text>
<text x="25.3" y="174.8">T1</text>
</g>
</svg>
